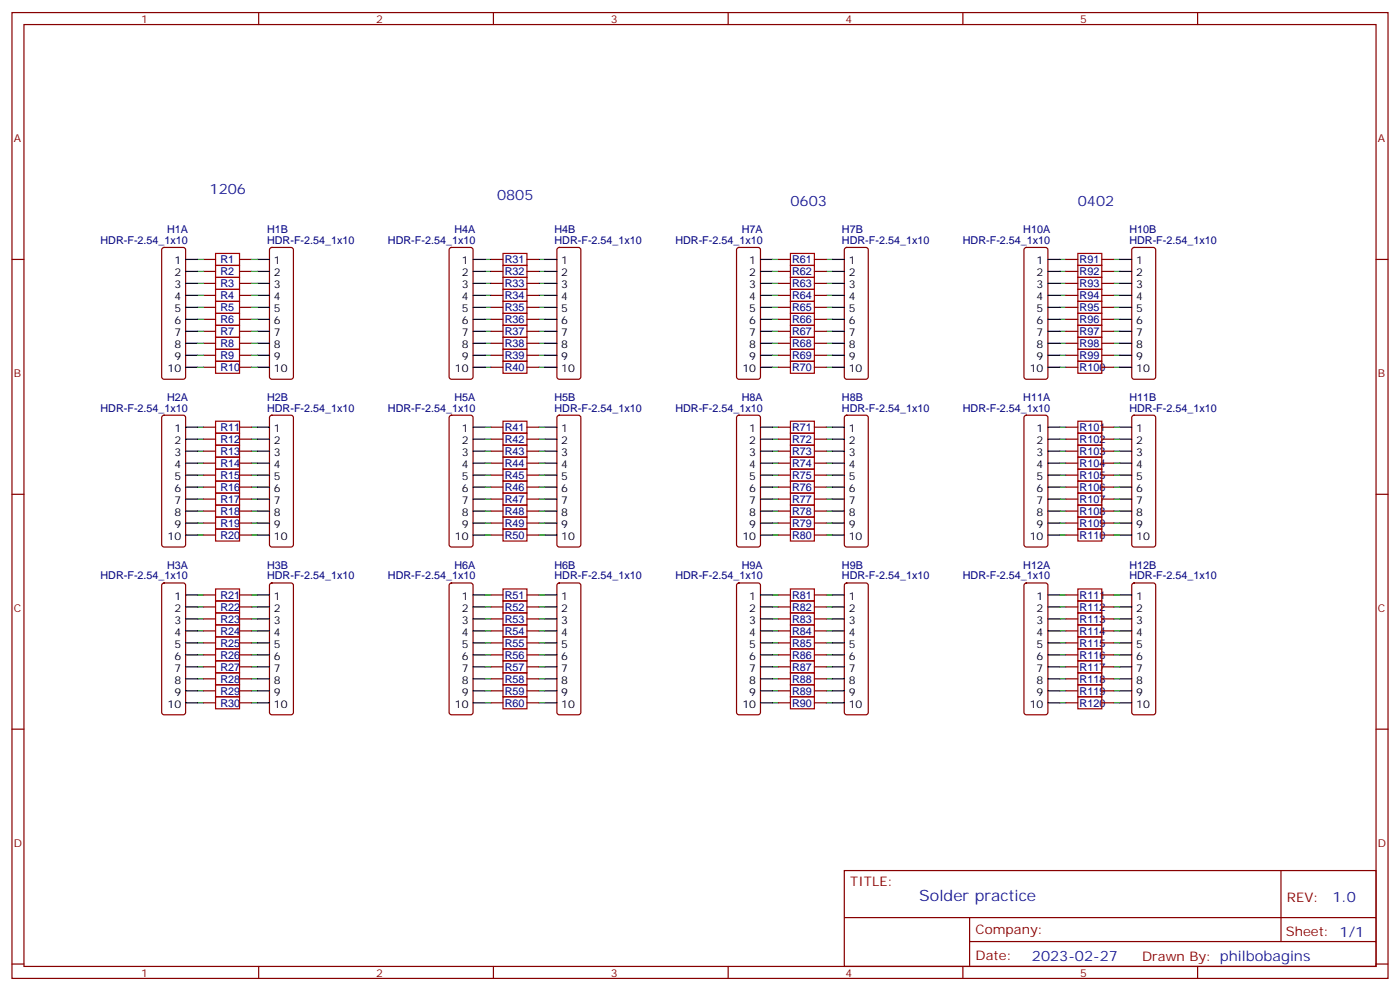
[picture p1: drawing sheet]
<svg xmlns="http://www.w3.org/2000/svg" width="412mm" height="292mm" viewBox="0 0 412 292" stroke-linecap="round" stroke-linejoin="round" font-family="sans-serif">
<g fill="none" stroke="#870000" stroke-width=".35">
<path d="M3.5 3.7h405.4v284.3h-405.4zM7.1 7.2h398.2v277.3h-398.2zM76.2 3.7v3.5M145.3 3.7v3.5M214.5 3.7v3.5M283.6 3.7v3.5M352.8 3.7v3.5M3.5 76.4h3.6M47.9 73.1l.4-.3h5.7l.5 .3 .2 .5v37.3l-.3 .5-.4 .3h-5.7l-.5-.3-.2-.5v-37.3zM60 76.4h3.5M60 79.9h3.5M70.6 76.4h3.5"/>
<path d="M70.6 79.9h3.5M79.6 73.1l.5-.3h5.6l.5 .3 .2 .5v37.3l-.2 .5-.5 .3h-5.6l-.5-.3-.2-.5v-37.3zM132.5 73.1l.5-.3h5.6l.5 .3 .2 .5v37.3l-.2 .5-.5 .3h-5.6l-.5-.3-.2-.5v-37.3zM144.6 76.4h3.6M144.6 79.9h3.6M155.2 76.4h3.5M155.2 79.9h3.5M164.3 73.1l.4-.3h5.7l.5 .3 .2 .5v37.3l-.2 .5-.5 .3h-5.7l-.5-.3-.2-.5v-37.3zM217.2 73.1l.5-.3h5.6l.5 .3 .2 .5v37.3l-.2 .5-.5 .3h-5.6l-.5-.3-.2-.5v-37.3zM229.3 76.4h3.5M229.3 79.9h3.5M239.9 76.4h3.5"/>
<path d="M239.9 79.9h3.5M248.9 73.1l.5-.3h5.7l.5 .3 .2 .5v37.3l-.3 .5-.4 .3h-5.7l-.5-.3-.2-.5v-37.3zM301.9 73.1l.4-.3h5.7l.5 .3 .2 .5v37.3l-.3 .5-.4 .3h-5.7l-.5-.3-.2-.5v-37.3zM314 76.4h3.5M314 79.9h3.5M324.6 76.4h3.5M324.6 79.9h3.5M333.6 73.1l.5-.3h5.6l.5 .3 .2 .5v37.3l-.2 .5-.5 .3h-5.6l-.5-.3-.2-.5v-37.3zM405.3 76.4h3.6M60 83.4h3.5M60 87h3.5M60 90.5h3.5"/>
<path d="M60 94h3.5M60 97.5h3.5M70.6 83.4h3.5M70.6 87h3.5M70.6 90.5h3.5M70.6 94h3.5M70.6 97.5h3.5M144.6 83.4h3.6M144.6 87h3.6M144.6 90.5h3.6M144.6 94h3.6M144.6 97.5h3.6"/>
<path d="M155.2 83.4h3.5M155.2 87h3.5M155.2 90.5h3.5M155.2 94h3.5M155.2 97.5h3.5M229.3 83.4h3.5M229.3 87h3.5M229.3 90.5h3.5M229.3 94h3.5M229.3 97.5h3.5M239.9 83.4h3.5M239.9 87h3.5"/>
<path d="M239.9 90.5h3.5M239.9 94h3.5M239.9 97.5h3.5M314 83.4h3.5M314 87h3.5M314 90.5h3.5M314 94h3.5M314 97.5h3.5M324.6 83.4h3.5M324.6 87h3.5M324.6 90.5h3.5M324.6 94h3.5"/>
<path d="M324.6 97.5h3.5M60 101.1h3.5M60 104.6h3.5M60 108.1h3.5M70.6 101.1h3.5M70.6 104.6h3.5M70.6 108.1h3.5M144.6 101.1h3.6M144.6 104.6h3.6M144.6 108.1h3.6M155.2 101.1h3.5M155.2 104.6h3.5"/>
<path d="M155.2 108.1h3.5M229.3 101.1h3.5M229.3 104.6h3.5M229.3 108.1h3.5M239.9 101.1h3.5M239.9 104.6h3.5M239.9 108.1h3.5M314 101.1h3.5M314 104.6h3.5M314 108.1h3.5M324.6 101.1h3.5M324.6 104.6h3.5"/>
<path d="M324.6 108.1h3.5M47.9 122.4l.4-.2h5.7l.5 .2 .2 .5v37.4l-.3 .5-.4 .2h-5.7l-.5-.2-.2-.5v-37.4zM60 139.9h3.5M60 136.3h3.5M60 132.8h3.5M60 129.3h3.5M60 125.8h3.5M70.6 139.9h3.5M70.6 136.3h3.5M70.6 132.8h3.5M70.6 129.3h3.5M70.6 125.8h3.5"/>
<path d="M79.6 122.4l.5-.2h5.6l.5 .2 .2 .5v37.4l-.2 .5-.5 .2h-5.6l-.5-.2-.2-.5v-37.4zM132.5 122.4l.5-.2h5.6l.5 .2 .2 .5v37.4l-.2 .5-.5 .2h-5.6l-.5-.2-.2-.5v-37.4zM144.6 139.9h3.6M144.6 136.3h3.6M144.6 132.8h3.6M144.6 129.3h3.6M144.6 125.8h3.6M155.2 139.9h3.5M155.2 136.3h3.5M155.2 132.8h3.5M155.2 129.3h3.5M155.2 125.8h3.5"/>
<path d="M164.3 122.4l.4-.2h5.7l.5 .2 .2 .5v37.4l-.2 .5-.5 .2h-5.7l-.5-.2-.2-.5v-37.4zM217.2 122.4l.5-.2h5.6l.5 .2 .2 .5v37.4l-.2 .5-.5 .2h-5.6l-.5-.2-.2-.5v-37.4zM229.3 139.9h3.5M229.3 136.3h3.5M229.3 132.8h3.5M229.3 129.3h3.5M229.3 125.8h3.5M239.9 139.9h3.5M239.9 136.3h3.5M239.9 132.8h3.5M239.9 129.3h3.5M239.9 125.8h3.5"/>
<path d="M248.9 122.4l.5-.2h5.7l.5 .2 .2 .5v37.4l-.3 .5-.4 .2h-5.7l-.5-.2-.2-.5v-37.4zM301.9 122.4l.4-.2h5.7l.5 .2 .2 .5v37.4l-.3 .5-.4 .2h-5.7l-.5-.2-.2-.5v-37.4zM314 139.9h3.5M314 136.3h3.5M314 132.8h3.5M314 129.3h3.5M314 125.8h3.5M324.6 139.9h3.5M324.6 136.3h3.5M324.6 132.8h3.5M324.6 129.3h3.5M324.6 125.8h3.5"/>
<path d="M333.6 122.4l.5-.2h5.6l.5 .2 .2 .5v37.4l-.2 .5-.5 .2h-5.6l-.5-.2-.2-.5v-37.4zM3.5 145.5h3.6M60 157.5h3.5M60 154h3.5M60 150.5h3.5M60 146.9h3.5M60 143.4h3.5M70.6 157.5h3.5M70.6 154h3.5M70.6 150.5h3.5M70.6 146.9h3.5M70.6 143.4h3.5"/>
<path d="M144.6 157.5h3.6M144.6 154h3.6M144.6 150.5h3.6M144.6 146.9h3.6M144.6 143.4h3.6M155.2 157.5h3.5M155.2 154h3.5M155.2 150.5h3.5M155.2 146.9h3.5M155.2 143.4h3.5M229.3 157.5h3.5M229.3 154h3.5"/>
<path d="M229.3 150.5h3.5M229.3 146.9h3.5M229.3 143.4h3.5M239.9 157.5h3.5M239.9 154h3.5M239.9 150.5h3.5M239.9 146.9h3.5M239.9 143.4h3.5M314 157.5h3.5M314 154h3.5M314 150.5h3.5M314 146.9h3.5"/>
<path d="M314 143.4h3.5M324.6 157.5h3.5M324.6 154h3.5M324.6 150.5h3.5M324.6 146.9h3.5M324.6 143.4h3.5M405.3 145.5h3.6M47.9 171.8l.4-.2h5.7l.5 .2 .2 .5v37.4l-.3 .5-.4 .2h-5.7l-.5-.2-.2-.5v-37.4zM60 178.7h3.5M60 175.2h3.5M70.6 178.7h3.5M70.6 175.2h3.5"/>
<path d="M79.6 171.8l.5-.2h5.6l.5 .2 .2 .5v37.4l-.2 .5-.5 .2h-5.6l-.5-.2-.2-.5v-37.4zM132.5 171.8l.5-.2h5.6l.5 .2 .2 .5v37.4l-.2 .5-.5 .2h-5.6l-.5-.2-.2-.5v-37.4zM144.6 178.7h3.6M144.6 175.2h3.6M155.2 178.7h3.5M155.2 175.2h3.5M164.3 171.8l.4-.2h5.7l.5 .2 .2 .5v37.4l-.2 .5-.5 .2h-5.7l-.5-.2-.2-.5v-37.4zM217.2 171.8l.5-.2h5.6l.5 .2 .2 .5v37.4l-.2 .5-.5 .2h-5.6l-.5-.2-.2-.5v-37.4zM229.3 178.7h3.5M229.3 175.2h3.5M239.9 178.7h3.5M239.9 175.2h3.5"/>
<path d="M248.9 171.8l.5-.2h5.7l.5 .2 .2 .5v37.4l-.3 .5-.4 .2h-5.7l-.5-.2-.2-.5v-37.4zM301.9 171.8l.4-.2h5.7l.5 .2 .2 .5v37.4l-.3 .5-.4 .2h-5.7l-.5-.2-.2-.5v-37.4zM314 178.7h3.5M314 175.2h3.5M324.6 178.7h3.5M324.6 175.2h3.5M333.6 171.8l.5-.2h5.6l.5 .2 .2 .5v37.4l-.2 .5-.5 .2h-5.6l-.5-.2-.2-.5v-37.4zM60 199.8h3.5M60 196.3h3.5M60 192.8h3.5M60 189.3h3.5M60 185.7h3.5"/>
<path d="M60 182.2h3.5M70.6 199.8h3.5M70.6 196.3h3.5M70.6 192.8h3.5M70.6 189.3h3.5M70.6 185.7h3.5M70.6 182.2h3.5M144.6 199.8h3.6M144.6 196.3h3.6M144.6 192.8h3.6M144.6 189.3h3.6M144.6 185.7h3.6"/>
<path d="M144.6 182.2h3.6M155.2 199.8h3.5M155.2 196.3h3.5M155.2 192.8h3.5M155.2 189.3h3.5M155.2 185.7h3.5M155.2 182.2h3.5M229.3 199.8h3.5M229.3 196.3h3.5M229.3 192.8h3.5M229.3 189.3h3.5M229.3 185.7h3.5"/>
<path d="M229.3 182.2h3.5M239.9 199.8h3.5M239.9 196.3h3.5M239.9 192.8h3.5M239.9 189.3h3.5M239.9 185.7h3.5M239.9 182.2h3.5M314 199.8h3.5M314 196.3h3.5M314 192.8h3.5M314 189.3h3.5M314 185.7h3.5"/>
<path d="M314 182.2h3.5M324.6 199.8h3.5M324.6 196.3h3.5M324.6 192.8h3.5M324.6 189.3h3.5M324.6 185.7h3.5M324.6 182.2h3.5M3.5 214.7h3.6M60 206.9h3.5M60 203.4h3.5M70.6 206.9h3.5M70.6 203.4h3.5"/>
<path d="M144.6 206.9h3.6M144.6 203.4h3.6M155.2 206.9h3.5M155.2 203.4h3.5M229.3 206.9h3.5M229.3 203.4h3.5M239.9 206.9h3.5M239.9 203.4h3.5M314 206.9h3.5M314 203.4h3.5M324.6 206.9h3.5M324.6 203.4h3.5"/>
<path d="M405.3 214.7h3.6M248.7 256.3h156.6v28.2h-156.6zM377.3 256.3v20.9M248.7 270.1h156.5M285.6 277.2h119.6M285.6 270.1v14.2M3.5 283.8h3.6M76.2 284.5v3.5M145.3 284.5v3.5M214.5 284.5v3.5M283.6 284.5v3.5M352.8 284.5v3.5"/>
<path d="M405.3 283.8h3.6"/>
</g>
<g fill="none" stroke="#000" stroke-width=".35">
<path d="M54.7 76.4h3.5M54.7 79.9h3.5M75.8 76.4h3.6M75.8 79.9h3.6M139.3 76.4h3.6M139.3 79.9h3.6M160.5 76.4h3.5M160.5 79.9h3.5M224 76.4h3.5M224 79.9h3.5M245.2 76.4h3.5M245.2 79.9h3.5"/>
<path d="M308.7 76.4h3.5M308.7 79.9h3.5M329.8 76.4h3.6M329.8 79.9h3.6M54.7 83.4h3.5M54.7 87h3.5M54.7 90.5h3.5M54.7 94h3.5M54.7 97.5h3.5M75.8 83.4h3.6M75.8 87h3.6M75.8 90.5h3.6"/>
<path d="M75.8 94h3.6M75.8 97.5h3.6M139.3 83.4h3.6M139.3 87h3.6M139.3 90.5h3.6M139.3 94h3.6M139.3 97.5h3.6M160.5 83.4h3.5M160.5 87h3.5M160.5 90.5h3.5M160.5 94h3.5M160.5 97.5h3.5"/>
<path d="M224 83.4h3.5M224 87h3.5M224 90.5h3.5M224 94h3.5M224 97.5h3.5M245.2 83.4h3.5M245.2 87h3.5M245.2 90.5h3.5M245.2 94h3.5M245.2 97.5h3.5M308.7 83.4h3.5M308.7 87h3.5"/>
<path d="M308.7 90.5h3.5M308.7 94h3.5M308.7 97.5h3.5M329.8 83.4h3.6M329.8 87h3.6M329.8 90.5h3.6M329.8 94h3.6M329.8 97.5h3.6M54.7 101.1h3.5M54.7 104.6h3.5M54.7 108.1h3.5M75.8 101.1h3.6"/>
<path d="M75.8 104.6h3.6M75.8 108.1h3.6M139.3 101.1h3.6M139.3 104.6h3.6M139.3 108.1h3.6M160.5 101.1h3.5M160.5 104.6h3.5M160.5 108.1h3.5M224 101.1h3.5M224 104.6h3.5M224 108.1h3.5M245.2 101.1h3.5"/>
<path d="M245.2 104.6h3.5M245.2 108.1h3.5M308.7 101.1h3.5M308.7 104.6h3.5M308.7 108.1h3.5M329.8 101.1h3.6M329.8 104.6h3.6M329.8 108.1h3.6M54.7 125.8h3.5M54.7 129.3h3.5M54.7 132.8h3.5M54.7 136.3h3.5"/>
<path d="M54.7 139.9h3.5M75.8 125.8h3.6M75.8 129.3h3.6M75.8 132.8h3.6M75.8 136.3h3.6M75.8 139.9h3.6M139.3 125.8h3.6M139.3 129.3h3.6M139.3 132.8h3.6M139.3 136.3h3.6M139.3 139.9h3.6M160.5 125.8h3.5"/>
<path d="M160.5 129.3h3.5M160.5 132.8h3.5M160.5 136.3h3.5M160.5 139.9h3.5M224 125.8h3.5M224 129.3h3.5M224 132.8h3.5M224 136.3h3.5M224 139.9h3.5M245.2 125.8h3.5M245.2 129.3h3.5M245.2 132.8h3.5"/>
<path d="M245.2 136.3h3.5M245.2 139.9h3.5M308.7 125.8h3.5M308.7 129.3h3.5M308.7 132.8h3.5M308.7 136.3h3.5M308.7 139.9h3.5M329.8 125.8h3.6M329.8 129.3h3.6M329.8 132.8h3.6M329.8 136.3h3.6M329.8 139.9h3.6"/>
<path d="M54.7 143.4h3.5M54.7 146.9h3.5M54.7 150.5h3.5M54.7 154h3.5M54.7 157.5h3.5M75.8 143.4h3.6M75.8 146.9h3.6M75.8 150.5h3.6M75.8 154h3.6M75.8 157.5h3.6M139.3 143.4h3.6M139.3 146.9h3.6"/>
<path d="M139.3 150.5h3.6M139.3 154h3.6M139.3 157.5h3.6M160.5 143.4h3.5M160.5 146.9h3.5M160.5 150.5h3.5M160.5 154h3.5M160.5 157.5h3.5M224 143.4h3.5M224 146.9h3.5M224 150.5h3.5M224 154h3.5"/>
<path d="M224 157.5h3.5M245.2 143.4h3.5M245.2 146.9h3.5M245.2 150.5h3.5M245.2 154h3.5M245.2 157.5h3.5M308.7 143.4h3.5M308.7 146.9h3.5M308.7 150.5h3.5M308.7 154h3.5M308.7 157.5h3.5M329.8 143.4h3.6"/>
<path d="M329.8 146.9h3.6M329.8 150.5h3.6M329.8 154h3.6M329.8 157.5h3.6M54.7 175.2h3.5M54.7 178.7h3.5M75.8 175.2h3.6M75.8 178.7h3.6M139.3 175.2h3.6M139.3 178.7h3.6M160.5 175.2h3.5M160.5 178.7h3.5"/>
<path d="M224 175.2h3.5M224 178.7h3.5M245.2 175.2h3.5M245.2 178.7h3.5M308.7 175.2h3.5M308.7 178.7h3.5M329.8 175.2h3.6M329.8 178.7h3.6M54.7 182.2h3.5M54.7 185.7h3.5M54.7 189.3h3.5M54.7 192.8h3.5"/>
<path d="M54.7 196.3h3.5M54.7 199.8h3.5M75.8 182.2h3.6M75.8 185.7h3.6M75.8 189.3h3.6M75.8 192.8h3.6M75.8 196.3h3.6M75.8 199.8h3.6M139.3 182.2h3.6M139.3 185.7h3.6M139.3 189.3h3.6M139.3 192.8h3.6"/>
<path d="M139.3 196.3h3.6M139.3 199.8h3.6M160.5 182.2h3.5M160.5 185.7h3.5M160.5 189.3h3.5M160.5 192.8h3.5M160.5 196.3h3.5M160.5 199.8h3.5M224 182.2h3.5M224 185.7h3.5M224 189.3h3.5M224 192.8h3.5"/>
<path d="M224 196.3h3.5M224 199.8h3.5M245.2 182.2h3.5M245.2 185.7h3.5M245.2 189.3h3.5M245.2 192.8h3.5M245.2 196.3h3.5M245.2 199.8h3.5M308.7 182.2h3.5M308.7 185.7h3.5M308.7 189.3h3.5M308.7 192.8h3.5"/>
<path d="M308.7 196.3h3.5M308.7 199.8h3.5M329.8 182.2h3.6M329.8 185.7h3.6M329.8 189.3h3.6M329.8 192.8h3.6M329.8 196.3h3.6M329.8 199.8h3.6M54.7 203.4h3.5M54.7 206.9h3.5M75.8 203.4h3.6M75.8 206.9h3.6"/>
<path d="M139.3 203.4h3.6M139.3 206.9h3.6M160.5 203.4h3.5M160.5 206.9h3.5M224 203.4h3.5M224 206.9h3.5M245.2 203.4h3.5M245.2 206.9h3.5M308.7 203.4h3.5M308.7 206.9h3.5M329.8 203.4h3.6M329.8 206.9h3.6"/>
</g>
<g fill="none" stroke="#a10000" stroke-width=".35">
<path d="M63.5 74.6h7.1v3.5h-7.1zM63.5 78.1h7.1v3.6h-7.1zM148.2 74.6h7v3.5h-7zM148.2 78.1h7v3.6h-7zM232.8 74.6h7.1v3.5h-7.1zM232.8 78.1h7.1v3.6h-7.1zM317.5 74.6h7.1v3.5h-7.1zM317.5 78.1h7.1v3.6h-7.1zM63.5 81.7h7.1v3.5h-7.1zM63.5 85.2h7.1v3.5h-7.1zM63.5 88.7h7.1v3.6h-7.1zM63.5 92.3h7.1v3.5h-7.1z"/>
<path d="M63.5 95.8h7.1v3.5h-7.1zM63.5 99.3h7.1v3.5h-7.1zM148.2 81.7h7v3.5h-7zM148.2 85.2h7v3.5h-7zM148.2 88.7h7v3.6h-7zM148.2 92.3h7v3.5h-7zM148.2 95.8h7v3.5h-7zM148.2 99.3h7v3.5h-7zM232.8 81.7h7.1v3.5h-7.1zM232.8 85.2h7.1v3.5h-7.1zM232.8 88.7h7.1v3.6h-7.1zM232.8 92.3h7.1v3.5h-7.1z"/>
<path d="M232.8 95.8h7.1v3.5h-7.1zM232.8 99.3h7.1v3.5h-7.1zM317.5 81.7h7.1v3.5h-7.1zM317.5 85.2h7.1v3.5h-7.1zM317.5 88.7h7.1v3.6h-7.1zM317.5 92.3h7.1v3.5h-7.1zM317.5 95.8h7.1v3.5h-7.1zM317.5 99.3h7.1v3.5h-7.1zM63.5 102.8h7.1v3.6h-7.1zM63.5 106.4h7.1v3.5h-7.1zM148.2 102.8h7v3.6h-7zM148.2 106.4h7v3.5h-7z"/>
<path d="M232.8 102.8h7.1v3.6h-7.1zM232.8 106.4h7.1v3.5h-7.1zM317.5 102.8h7.1v3.6h-7.1zM317.5 106.4h7.1v3.5h-7.1zM63.5 138.1h7.1v3.5h-7.1zM63.5 134.6h7.1v3.5h-7.1zM63.5 131.1h7.1v3.5h-7.1zM63.5 127.5h7.1v3.6h-7.1zM63.5 124h7.1v3.5h-7.1zM148.2 124h7v3.5h-7zM148.2 127.5h7v3.6h-7zM148.2 131.1h7v3.5h-7z"/>
<path d="M148.2 134.6h7v3.5h-7zM148.2 138.1h7v3.5h-7zM232.8 124h7.1v3.5h-7.1zM232.8 127.5h7.1v3.6h-7.1zM232.8 131.1h7.1v3.5h-7.1zM232.8 134.6h7.1v3.5h-7.1zM232.8 138.1h7.1v3.5h-7.1zM317.5 124h7.1v3.5h-7.1zM317.5 127.5h7.1v3.6h-7.1zM317.5 131.1h7.1v3.5h-7.1zM317.5 134.6h7.1v3.5h-7.1zM317.5 138.1h7.1v3.5h-7.1z"/>
<path d="M63.5 155.8h7.1v3.5h-7.1zM63.5 152.2h7.1v3.6h-7.1zM63.5 148.7h7.1v3.5h-7.1zM63.5 145.2h7.1v3.5h-7.1zM63.5 141.6h7.1v3.6h-7.1zM148.2 141.6h7v3.6h-7zM148.2 145.2h7v3.5h-7zM148.2 148.7h7v3.5h-7zM148.2 152.2h7v3.6h-7zM148.2 155.8h7v3.5h-7zM232.8 141.6h7.1v3.6h-7.1zM232.8 145.2h7.1v3.5h-7.1z"/>
<path d="M232.8 148.7h7.1v3.5h-7.1zM232.8 152.2h7.1v3.6h-7.1zM232.8 155.8h7.1v3.5h-7.1zM317.5 141.6h7.1v3.6h-7.1zM317.5 145.2h7.1v3.5h-7.1zM317.5 148.7h7.1v3.5h-7.1zM317.5 152.2h7.1v3.6h-7.1zM317.5 155.8h7.1v3.5h-7.1zM63.5 176.9h7.1v3.5h-7.1zM63.5 173.4h7.1v3.5h-7.1zM148.2 173.4h7v3.5h-7zM148.2 176.9h7v3.5h-7z"/>
<path d="M232.8 173.4h7.1v3.5h-7.1zM232.8 176.9h7.1v3.5h-7.1zM317.5 173.4h7.1v3.5h-7.1zM317.5 176.9h7.1v3.5h-7.1zM63.5 198.1h7.1v3.5h-7.1zM63.5 194.6h7.1v3.5h-7.1zM63.5 191h7.1v3.6h-7.1zM63.5 187.5h7.1v3.5h-7.1zM63.5 184h7.1v3.5h-7.1zM63.5 180.4h7.1v3.6h-7.1zM148.2 180.4h7v3.6h-7zM148.2 184h7v3.5h-7z"/>
<path d="M148.2 187.5h7v3.5h-7zM148.2 191h7v3.6h-7zM148.2 194.6h7v3.5h-7zM148.2 198.1h7v3.5h-7zM232.8 180.4h7.1v3.6h-7.1zM232.8 184h7.1v3.5h-7.1zM232.8 187.5h7.1v3.5h-7.1zM232.8 191h7.1v3.6h-7.1zM232.8 194.6h7.1v3.5h-7.1zM232.8 198.1h7.1v3.5h-7.1zM317.5 180.4h7.1v3.6h-7.1zM317.5 184h7.1v3.5h-7.1z"/>
<path d="M317.5 187.5h7.1v3.5h-7.1zM317.5 191h7.1v3.6h-7.1zM317.5 194.6h7.1v3.5h-7.1zM317.5 198.1h7.1v3.5h-7.1zM63.5 205.1h7.1v3.6h-7.1zM63.5 201.6h7.1v3.5h-7.1zM148.2 201.6h7v3.5h-7zM148.2 205.1h7v3.6h-7zM232.8 201.6h7.1v3.5h-7.1zM232.8 205.1h7.1v3.6h-7.1zM317.5 201.6h7.1v3.5h-7.1zM317.5 205.1h7.1v3.6h-7.1z"/>
</g>
<g fill="none" stroke="#008700" stroke-width=".35">
<path d="M58.2 76.4h1.8M58.2 79.9h1.8M74.1 76.4h1.7M74.1 79.9h1.7M142.9 76.4h1.7M142.9 79.9h1.7M158.7 76.4h1.8M158.7 79.9h1.8M227.5 76.4h1.8M227.5 79.9h1.8M243.4 76.4h1.8M243.4 79.9h1.8"/>
<path d="M312.2 76.4h1.8M312.2 79.9h1.8M328.1 76.4h1.7M328.1 79.9h1.7M58.2 83.4h1.8M58.2 87h1.8M58.2 90.5h1.8M58.2 94h1.8M58.2 97.5h1.8M74.1 83.4h1.7M74.1 87h1.7M74.1 90.5h1.7"/>
<path d="M74.1 94h1.7M74.1 97.5h1.7M142.9 83.4h1.7M142.9 87h1.7M142.9 90.5h1.7M142.9 94h1.7M142.9 97.5h1.7M158.7 83.4h1.8M158.7 87h1.8M158.7 90.5h1.8M158.7 94h1.8M158.7 97.5h1.8"/>
<path d="M227.5 83.4h1.8M227.5 87h1.8M227.5 90.5h1.8M227.5 94h1.8M227.5 97.5h1.8M243.4 83.4h1.8M243.4 87h1.8M243.4 90.5h1.8M243.4 94h1.8M243.4 97.5h1.8M312.2 83.4h1.8M312.2 87h1.8"/>
<path d="M312.2 90.5h1.8M312.2 94h1.8M312.2 97.5h1.8M328.1 83.4h1.7M328.1 87h1.7M328.1 90.5h1.7M328.1 94h1.7M328.1 97.5h1.7M58.2 101.1h1.8M58.2 104.6h1.8M58.2 108.1h1.8M74.1 101.1h1.7"/>
<path d="M74.1 104.6h1.7M74.1 108.1h1.7M142.9 101.1h1.7M142.9 104.6h1.7M142.9 108.1h1.7M158.7 101.1h1.8M158.7 104.6h1.8M158.7 108.1h1.8M227.5 101.1h1.8M227.5 104.6h1.8M227.5 108.1h1.8M243.4 101.1h1.8"/>
<path d="M243.4 104.6h1.8M243.4 108.1h1.8M312.2 101.1h1.8M312.2 104.6h1.8M312.2 108.1h1.8M328.1 101.1h1.7M328.1 104.6h1.7M328.1 108.1h1.7M58.2 139.9h1.8M58.2 136.3h1.8M58.2 132.8h1.8M58.2 129.3h1.8"/>
<path d="M58.2 125.8h1.8M74.1 139.9h1.7M74.1 136.3h1.7M74.1 132.8h1.7M74.1 129.3h1.7M74.1 125.8h1.7M142.9 139.9h1.7M142.9 136.3h1.7M142.9 132.8h1.7M142.9 129.3h1.7M142.9 125.8h1.7M158.7 139.9h1.8"/>
<path d="M158.7 136.3h1.8M158.7 132.8h1.8M158.7 129.3h1.8M158.7 125.8h1.8M227.5 139.9h1.8M227.5 136.3h1.8M227.5 132.8h1.8M227.5 129.3h1.8M227.5 125.8h1.8M243.4 139.9h1.8M243.4 136.3h1.8M243.4 132.8h1.8"/>
<path d="M243.4 129.3h1.8M243.4 125.8h1.8M312.2 139.9h1.8M312.2 136.3h1.8M312.2 132.8h1.8M312.2 129.3h1.8M312.2 125.8h1.8M328.1 139.9h1.7M328.1 136.3h1.7M328.1 132.8h1.7M328.1 129.3h1.7M328.1 125.8h1.7"/>
<path d="M58.2 157.5h1.8M58.2 154h1.8M58.2 150.5h1.8M58.2 146.9h1.8M58.2 143.4h1.8M74.1 157.5h1.7M74.1 154h1.7M74.1 150.5h1.7M74.1 146.9h1.7M74.1 143.4h1.7M142.9 157.5h1.7M142.9 154h1.7"/>
<path d="M142.9 150.5h1.7M142.9 146.9h1.7M142.9 143.4h1.7M158.7 157.5h1.8M158.7 154h1.8M158.7 150.5h1.8M158.7 146.9h1.8M158.7 143.4h1.8M227.5 157.5h1.8M227.5 154h1.8M227.5 150.5h1.8M227.5 146.9h1.8"/>
<path d="M227.5 143.4h1.8M243.4 157.5h1.8M243.4 154h1.8M243.4 150.5h1.8M243.4 146.9h1.8M243.4 143.4h1.8M312.2 157.5h1.8M312.2 154h1.8M312.2 150.5h1.8M312.2 146.9h1.8M312.2 143.4h1.8M328.1 157.5h1.7"/>
<path d="M328.1 154h1.7M328.1 150.5h1.7M328.1 146.9h1.7M328.1 143.4h1.7M58.2 178.7h1.8M58.2 175.2h1.8M74.1 178.7h1.7M74.1 175.2h1.7M142.9 178.7h1.7M142.9 175.2h1.7M158.7 178.7h1.8M158.7 175.2h1.8"/>
<path d="M227.5 178.7h1.8M227.5 175.2h1.8M243.4 178.7h1.8M243.4 175.2h1.8M312.2 178.7h1.8M312.2 175.2h1.8M328.1 178.7h1.7M328.1 175.2h1.7M58.2 199.8h1.8M58.2 196.3h1.8M58.2 192.8h1.8M58.2 189.3h1.8"/>
<path d="M58.2 185.7h1.8M58.2 182.2h1.8M74.1 199.8h1.7M74.1 196.3h1.7M74.1 192.8h1.7M74.1 189.3h1.7M74.1 185.7h1.7M74.1 182.2h1.7M142.9 199.8h1.7M142.9 196.3h1.7M142.9 192.8h1.7M142.9 189.3h1.7"/>
<path d="M142.9 185.7h1.7M142.9 182.2h1.7M158.7 199.8h1.8M158.7 196.3h1.8M158.7 192.8h1.8M158.7 189.3h1.8M158.7 185.7h1.8M158.7 182.2h1.8M227.5 199.8h1.8M227.5 196.3h1.8M227.5 192.8h1.8M227.5 189.3h1.8"/>
<path d="M227.5 185.7h1.8M227.5 182.2h1.8M243.4 199.8h1.8M243.4 196.3h1.8M243.4 192.8h1.8M243.4 189.3h1.8M243.4 185.7h1.8M243.4 182.2h1.8M312.2 199.8h1.8M312.2 196.3h1.8M312.2 192.8h1.8M312.2 189.3h1.8"/>
<path d="M312.2 185.7h1.8M312.2 182.2h1.8M328.1 199.8h1.7M328.1 196.3h1.7M328.1 192.8h1.7M328.1 189.3h1.7M328.1 185.7h1.7M328.1 182.2h1.7M58.2 206.9h1.8M58.2 203.4h1.8M74.1 206.9h1.7M74.1 203.4h1.7"/>
<path d="M142.9 206.9h1.7M142.9 203.4h1.7M158.7 206.9h1.8M158.7 203.4h1.8M227.5 206.9h1.8M227.5 203.4h1.8M243.4 206.9h1.8M243.4 203.4h1.8M312.2 206.9h1.8M312.2 203.4h1.8M328.1 206.9h1.7M328.1 203.4h1.7"/>
</g>
<text font-size="4.6" fill="#00f" x="270.8" y="265.3">Solder practice</text>
<g font-size="4.2" fill="#00f">
<text x="61.7" y="57">1206</text>
<text x="146.4" y="58.7">0805</text>
<text x="232.8" y="60.5">0603</text>
<text x="317.5" y="60.5">0402</text>
<text x="392.5" y="265.6">1.0</text>
<text x="304" y="282.9">2023-02-27</text>
</g>
<g font-size="3.9" fill="#800">
<text x="250.5" y="260.9">TITLE:</text>
<text x="379.1" y="265.6">REV:</text>
<text x="287.4" y="275.1">Company:</text>
<text x="378.7" y="275.7">Sheet: 1/1</text>
<text x="287.4" y="282.8">Date:</text>
<text x="336.4" y="282.8">Drawn By: philbobagins</text>
</g>
<g font-size="3.2" fill="#800">
<text x="41.6" y="6.7">1</text>
<text x="110.8" y="6.7">2</text>
<text x="179.9" y="6.7">3</text>
<text x="249.1" y="6.7">4</text>
<text x="318.2" y="6.7">5</text>
<text x="4.1" y="41.8">A</text>
<text x="405.9" y="41.8">A</text>
<text x="4.1" y="110.9">B</text>
<text x="405.9" y="110.9">B</text>
<text x="4.1" y="180.1">C</text>
<text x="405.9" y="180.1">C</text>
<text x="4.1" y="249.2">D</text>
<text x="405.9" y="249.2">D</text>
<text x="41.6" y="287.5">1</text>
<text x="110.8" y="287.5">2</text>
<text x="179.9" y="287.5">3</text>
<text x="249.1" y="287.5">4</text>
<text x="318.2" y="287.5">5</text>
</g>
<g font-size="3.2" fill="#000080">
<text x="29.6" y="71.8">HDR-F-2.54_1x10</text>
<text x="49.2" y="68.6">H1A</text>
<text x="78.7" y="71.8">HDR-F-2.54_1x10</text>
<text x="78.7" y="68.6">H1B</text>
<text x="114.3" y="71.8">HDR-F-2.54_1x10</text>
<text x="133.9" y="68.6">H4A</text>
<text x="163.3" y="71.8">HDR-F-2.54_1x10</text>
<text x="163.4" y="68.6">H4B</text>
<text x="198.9" y="71.8">HDR-F-2.54_1x10</text>
<text x="218.5" y="68.6">H7A</text>
<text x="248" y="71.8">HDR-F-2.54_1x10</text>
<text x="248" y="68.6">H7B</text>
<text x="283.6" y="71.8">HDR-F-2.54_1x10</text>
<text x="301.4" y="68.6">H10A</text>
<text x="332.7" y="71.8">HDR-F-2.54_1x10</text>
<text x="332.7" y="68.6">H10B</text>
<text x="64.9" y="77.5">R1</text>
<text x="148.7" y="77.5">R31</text>
<text x="233.3" y="77.5">R61</text>
<text x="318" y="77.5">R91</text>
<text x="64.9" y="81">R2</text>
<text x="148.7" y="81">R32</text>
<text x="233.3" y="81">R62</text>
<text x="318" y="81">R92</text>
<text x="64.9" y="84.5">R3</text>
<text x="64.9" y="88.1">R4</text>
<text x="148.7" y="84.6">R33</text>
<text x="148.7" y="88.1">R34</text>
<text x="233.3" y="84.6">R63</text>
<text x="233.3" y="88.1">R64</text>
<text x="318" y="84.5">R93</text>
<text x="318" y="88.1">R94</text>
<text x="64.9" y="95.1">R6</text>
<text x="64.9" y="91.6">R5</text>
<text x="148.7" y="91.6">R35</text>
<text x="148.7" y="95.2">R36</text>
<text x="233.3" y="91.6">R65</text>
<text x="233.3" y="95.2">R66</text>
<text x="318" y="91.6">R95</text>
<text x="318" y="95.1">R96</text>
<text x="64.9" y="98.7">R7</text>
<text x="148.7" y="98.7">R37</text>
<text x="233.3" y="98.7">R67</text>
<text x="318" y="98.7">R97</text>
<text x="64.9" y="102.2">R8</text>
<text x="64.9" y="105.7">R9</text>
<text x="148.7" y="102.2">R38</text>
<text x="148.7" y="105.7">R39</text>
<text x="233.3" y="102.2">R68</text>
<text x="233.3" y="105.7">R69</text>
<text x="318" y="102.2">R98</text>
<text x="318" y="105.7">R99</text>
<text x="64.9" y="109.2">R10</text>
<text x="148.7" y="109.3">R40</text>
<text x="233.3" y="109.3">R70</text>
<text x="318" y="109.2">R100</text>
<text x="49.2" y="118">H2A</text>
<text x="78.7" y="118">H2B</text>
<text x="133.9" y="118">H5A</text>
<text x="163.4" y="118">H5B</text>
<text x="218.5" y="118">H8A</text>
<text x="248" y="118">H8B</text>
<text x="301.4" y="118">H11A</text>
<text x="332.7" y="118">H11B</text>
<text x="29.6" y="121.2">HDR-F-2.54_1x10</text>
<text x="78.7" y="121.2">HDR-F-2.54_1x10</text>
<text x="114.3" y="121.2">HDR-F-2.54_1x10</text>
<text x="163.3" y="121.2">HDR-F-2.54_1x10</text>
<text x="198.9" y="121.2">HDR-F-2.54_1x10</text>
<text x="248" y="121.2">HDR-F-2.54_1x10</text>
<text x="283.6" y="121.2">HDR-F-2.54_1x10</text>
<text x="332.7" y="121.2">HDR-F-2.54_1x10</text>
<text x="64.9" y="130.4">R12</text>
<text x="64.9" y="126.9">R11</text>
<text x="148.7" y="126.9">R41</text>
<text x="148.7" y="130.4">R42</text>
<text x="233.3" y="126.9">R71</text>
<text x="233.3" y="130.4">R72</text>
<text x="318" y="126.9">R101</text>
<text x="318" y="130.4">R102</text>
<text x="64.9" y="137.5">R14</text>
<text x="64.9" y="133.9">R13</text>
<text x="148.7" y="134">R43</text>
<text x="148.7" y="137.5">R44</text>
<text x="233.3" y="134">R73</text>
<text x="233.3" y="137.5">R74</text>
<text x="318" y="133.9">R103</text>
<text x="318" y="137.5">R104</text>
<text x="64.9" y="141">R15</text>
<text x="148.7" y="141">R45</text>
<text x="233.3" y="141">R75</text>
<text x="318" y="141">R105</text>
<text x="64.9" y="144.5">R16</text>
<text x="64.9" y="148">R17</text>
<text x="148.7" y="144.5">R46</text>
<text x="148.7" y="148.1">R47</text>
<text x="233.3" y="144.5">R76</text>
<text x="233.3" y="148.1">R77</text>
<text x="318" y="144.5">R106</text>
<text x="318" y="148">R107</text>
<text x="64.9" y="155.1">R19</text>
<text x="64.9" y="151.6">R18</text>
<text x="148.7" y="151.6">R48</text>
<text x="148.7" y="155.1">R49</text>
<text x="233.3" y="151.6">R78</text>
<text x="233.3" y="155.1">R79</text>
<text x="318" y="151.6">R108</text>
<text x="318" y="155.1">R109</text>
<text x="64.9" y="158.6">R20</text>
<text x="148.7" y="158.7">R50</text>
<text x="233.3" y="158.7">R80</text>
<text x="318" y="158.6">R110</text>
<text x="49.2" y="167.4">H3A</text>
<text x="78.7" y="167.4">H3B</text>
<text x="133.9" y="167.4">H6A</text>
<text x="163.4" y="167.4">H6B</text>
<text x="218.5" y="167.4">H9A</text>
<text x="248" y="167.4">H9B</text>
<text x="301.4" y="167.4">H12A</text>
<text x="332.7" y="167.4">H12B</text>
<text x="29.6" y="170.6">HDR-F-2.54_1x10</text>
<text x="78.7" y="170.6">HDR-F-2.54_1x10</text>
<text x="114.3" y="170.6">HDR-F-2.54_1x10</text>
<text x="163.3" y="170.6">HDR-F-2.54_1x10</text>
<text x="198.9" y="170.6">HDR-F-2.54_1x10</text>
<text x="248" y="170.6">HDR-F-2.54_1x10</text>
<text x="283.6" y="170.6">HDR-F-2.54_1x10</text>
<text x="332.7" y="170.6">HDR-F-2.54_1x10</text>
<text x="64.9" y="179.8">R22</text>
<text x="64.9" y="176.3">R21</text>
<text x="148.7" y="176.3">R51</text>
<text x="148.7" y="179.8">R52</text>
<text x="233.3" y="176.3">R81</text>
<text x="233.3" y="179.8">R82</text>
<text x="318" y="176.3">R111</text>
<text x="318" y="179.8">R112</text>
<text x="64.9" y="183.3">R23</text>
<text x="148.7" y="183.4">R53</text>
<text x="233.3" y="183.4">R83</text>
<text x="318" y="183.3">R113</text>
<text x="64.9" y="190.4">R25</text>
<text x="64.9" y="186.8">R24</text>
<text x="148.7" y="186.9">R54</text>
<text x="148.7" y="190.4">R55</text>
<text x="233.3" y="186.9">R84</text>
<text x="233.3" y="190.4">R85</text>
<text x="318" y="186.8">R114</text>
<text x="318" y="190.4">R115</text>
<text x="64.9" y="193.9">R26</text>
<text x="64.9" y="197.4">R27</text>
<text x="148.7" y="193.9">R56</text>
<text x="148.7" y="197.5">R57</text>
<text x="233.3" y="193.9">R86</text>
<text x="233.3" y="197.5">R87</text>
<text x="318" y="193.9">R116</text>
<text x="318" y="197.4">R117</text>
<text x="64.9" y="201">R28</text>
<text x="148.7" y="201">R58</text>
<text x="233.3" y="201">R88</text>
<text x="318" y="201">R118</text>
<text x="64.9" y="208">R30</text>
<text x="64.9" y="204.5">R29</text>
<text x="148.7" y="204.5">R59</text>
<text x="148.7" y="208">R60</text>
<text x="233.3" y="204.5">R89</text>
<text x="233.3" y="208">R90</text>
<text x="318" y="204.5">R119</text>
<text x="318" y="208">R120</text>
</g>
<g font-size="3.2">
<text x="51.4" y="77.8">1</text>
<text x="80.7" y="77.8">1</text>
<text x="136" y="77.8">1</text>
<text x="165.3" y="77.8">1</text>
<text x="220.7" y="77.8">1</text>
<text x="250" y="77.8">1</text>
<text x="305.4" y="77.8">1</text>
<text x="334.7" y="77.8">1</text>
<text x="51.4" y="81.3">2</text>
<text x="80.7" y="81.3">2</text>
<text x="136" y="81.3">2</text>
<text x="165.3" y="81.3">2</text>
<text x="220.7" y="81.3">2</text>
<text x="250" y="81.3">2</text>
<text x="305.4" y="81.3">2</text>
<text x="334.7" y="81.3">2</text>
<text x="51.4" y="84.8">3</text>
<text x="51.4" y="88.4">4</text>
<text x="80.7" y="84.8">3</text>
<text x="80.7" y="88.4">4</text>
<text x="136" y="84.8">3</text>
<text x="136" y="88.4">4</text>
<text x="165.3" y="84.8">3</text>
<text x="165.3" y="88.4">4</text>
<text x="220.7" y="84.8">3</text>
<text x="220.7" y="88.4">4</text>
<text x="250" y="84.8">3</text>
<text x="250" y="88.4">4</text>
<text x="305.4" y="84.8">3</text>
<text x="305.4" y="88.4">4</text>
<text x="334.7" y="84.8">3</text>
<text x="334.7" y="88.4">4</text>
<text x="51.4" y="91.9">5</text>
<text x="51.4" y="95.4">6</text>
<text x="80.7" y="91.9">5</text>
<text x="80.7" y="95.4">6</text>
<text x="136" y="91.9">5</text>
<text x="136" y="95.4">6</text>
<text x="165.3" y="91.9">5</text>
<text x="165.3" y="95.4">6</text>
<text x="220.7" y="91.9">5</text>
<text x="220.7" y="95.4">6</text>
<text x="250" y="91.9">5</text>
<text x="250" y="95.4">6</text>
<text x="305.4" y="91.9">5</text>
<text x="305.4" y="95.4">6</text>
<text x="334.7" y="91.9">5</text>
<text x="334.7" y="95.4">6</text>
<text x="51.4" y="99">7</text>
<text x="80.7" y="99">7</text>
<text x="136" y="99">7</text>
<text x="165.3" y="99">7</text>
<text x="220.7" y="99">7</text>
<text x="250" y="99">7</text>
<text x="305.4" y="99">7</text>
<text x="334.7" y="99">7</text>
<text x="51.4" y="102.5">8</text>
<text x="51.4" y="106">9</text>
<text x="80.7" y="102.5">8</text>
<text x="80.7" y="106">9</text>
<text x="136" y="102.5">8</text>
<text x="136" y="106">9</text>
<text x="165.3" y="102.5">8</text>
<text x="165.3" y="106">9</text>
<text x="220.7" y="102.5">8</text>
<text x="220.7" y="106">9</text>
<text x="250" y="102.5">8</text>
<text x="250" y="106">9</text>
<text x="305.4" y="102.5">8</text>
<text x="305.4" y="106">9</text>
<text x="334.7" y="102.5">8</text>
<text x="334.7" y="106">9</text>
<text x="49.3" y="109.5">10</text>
<text x="80.7" y="109.5">10</text>
<text x="134" y="109.5">10</text>
<text x="165.3" y="109.5">10</text>
<text x="218.7" y="109.5">10</text>
<text x="250" y="109.5">10</text>
<text x="303.3" y="109.5">10</text>
<text x="334.7" y="109.5">10</text>
<text x="51.4" y="127.2">1</text>
<text x="51.4" y="130.7">2</text>
<text x="80.7" y="127.2">1</text>
<text x="80.7" y="130.7">2</text>
<text x="136" y="127.2">1</text>
<text x="136" y="130.7">2</text>
<text x="165.3" y="127.2">1</text>
<text x="165.3" y="130.7">2</text>
<text x="220.7" y="127.2">1</text>
<text x="220.7" y="130.7">2</text>
<text x="250" y="127.2">1</text>
<text x="250" y="130.7">2</text>
<text x="305.4" y="127.2">1</text>
<text x="305.4" y="130.7">2</text>
<text x="334.7" y="127.2">1</text>
<text x="334.7" y="130.7">2</text>
<text x="51.4" y="134.2">3</text>
<text x="51.4" y="137.8">4</text>
<text x="80.7" y="134.2">3</text>
<text x="80.7" y="137.8">4</text>
<text x="136" y="134.2">3</text>
<text x="136" y="137.8">4</text>
<text x="165.3" y="134.2">3</text>
<text x="165.3" y="137.8">4</text>
<text x="220.7" y="134.2">3</text>
<text x="220.7" y="137.8">4</text>
<text x="250" y="134.2">3</text>
<text x="250" y="137.8">4</text>
<text x="305.4" y="134.2">3</text>
<text x="305.4" y="137.8">4</text>
<text x="334.7" y="134.2">3</text>
<text x="334.7" y="137.8">4</text>
<text x="51.4" y="141.3">5</text>
<text x="80.7" y="141.3">5</text>
<text x="136" y="141.3">5</text>
<text x="165.3" y="141.3">5</text>
<text x="220.7" y="141.3">5</text>
<text x="250" y="141.3">5</text>
<text x="305.4" y="141.3">5</text>
<text x="334.7" y="141.3">5</text>
<text x="51.4" y="144.8">6</text>
<text x="51.4" y="148.3">7</text>
<text x="80.7" y="144.8">6</text>
<text x="80.7" y="148.3">7</text>
<text x="136" y="144.8">6</text>
<text x="136" y="148.3">7</text>
<text x="165.3" y="144.8">6</text>
<text x="165.3" y="148.3">7</text>
<text x="220.7" y="144.8">6</text>
<text x="220.7" y="148.3">7</text>
<text x="250" y="144.8">6</text>
<text x="250" y="148.3">7</text>
<text x="305.4" y="144.8">6</text>
<text x="305.4" y="148.3">7</text>
<text x="334.7" y="144.8">6</text>
<text x="334.7" y="148.3">7</text>
<text x="51.4" y="151.9">8</text>
<text x="51.4" y="155.4">9</text>
<text x="80.7" y="151.9">8</text>
<text x="80.7" y="155.4">9</text>
<text x="136" y="151.9">8</text>
<text x="136" y="155.4">9</text>
<text x="165.3" y="151.9">8</text>
<text x="165.3" y="155.4">9</text>
<text x="220.7" y="151.9">8</text>
<text x="220.7" y="155.4">9</text>
<text x="250" y="151.9">8</text>
<text x="250" y="155.4">9</text>
<text x="305.4" y="151.9">8</text>
<text x="305.4" y="155.4">9</text>
<text x="334.7" y="151.9">8</text>
<text x="334.7" y="155.4">9</text>
<text x="49.3" y="158.9">10</text>
<text x="80.7" y="158.9">10</text>
<text x="134" y="158.9">10</text>
<text x="165.3" y="158.9">10</text>
<text x="218.7" y="158.9">10</text>
<text x="250" y="158.9">10</text>
<text x="303.3" y="158.9">10</text>
<text x="334.7" y="158.9">10</text>
<text x="51.4" y="176.6">1</text>
<text x="80.7" y="176.6">1</text>
<text x="136" y="176.6">1</text>
<text x="165.3" y="176.6">1</text>
<text x="220.7" y="176.6">1</text>
<text x="250" y="176.6">1</text>
<text x="305.4" y="176.6">1</text>
<text x="334.7" y="176.6">1</text>
<text x="51.4" y="180.1">2</text>
<text x="51.4" y="183.6">3</text>
<text x="80.7" y="180.1">2</text>
<text x="80.7" y="183.6">3</text>
<text x="136" y="180.1">2</text>
<text x="136" y="183.6">3</text>
<text x="165.3" y="180.1">2</text>
<text x="165.3" y="183.6">3</text>
<text x="220.7" y="180.1">2</text>
<text x="220.7" y="183.6">3</text>
<text x="250" y="180.1">2</text>
<text x="250" y="183.6">3</text>
<text x="305.4" y="180.1">2</text>
<text x="305.4" y="183.6">3</text>
<text x="334.7" y="180.1">2</text>
<text x="334.7" y="183.6">3</text>
<text x="51.4" y="187.1">4</text>
<text x="51.4" y="190.7">5</text>
<text x="80.7" y="187.1">4</text>
<text x="80.7" y="190.7">5</text>
<text x="136" y="187.1">4</text>
<text x="136" y="190.7">5</text>
<text x="165.3" y="187.1">4</text>
<text x="165.3" y="190.7">5</text>
<text x="220.7" y="187.1">4</text>
<text x="220.7" y="190.7">5</text>
<text x="250" y="187.1">4</text>
<text x="250" y="190.7">5</text>
<text x="305.4" y="187.1">4</text>
<text x="305.4" y="190.7">5</text>
<text x="334.7" y="187.1">4</text>
<text x="334.7" y="190.7">5</text>
<text x="51.4" y="194.2">6</text>
<text x="51.4" y="197.7">7</text>
<text x="80.7" y="194.2">6</text>
<text x="80.7" y="197.7">7</text>
<text x="136" y="194.2">6</text>
<text x="136" y="197.7">7</text>
<text x="165.3" y="194.2">6</text>
<text x="165.3" y="197.7">7</text>
<text x="220.7" y="194.2">6</text>
<text x="220.7" y="197.7">7</text>
<text x="250" y="194.2">6</text>
<text x="250" y="197.7">7</text>
<text x="305.4" y="194.2">6</text>
<text x="305.4" y="197.7">7</text>
<text x="334.7" y="194.2">6</text>
<text x="334.7" y="197.7">7</text>
<text x="51.4" y="201.3">8</text>
<text x="80.7" y="201.3">8</text>
<text x="136" y="201.3">8</text>
<text x="165.3" y="201.3">8</text>
<text x="220.7" y="201.3">8</text>
<text x="250" y="201.3">8</text>
<text x="305.4" y="201.3">8</text>
<text x="334.7" y="201.3">8</text>
<text x="49.3" y="208.3">10</text>
<text x="51.4" y="204.8">9</text>
<text x="80.7" y="204.8">9</text>
<text x="80.7" y="208.3">10</text>
<text x="134" y="208.3">10</text>
<text x="136" y="204.8">9</text>
<text x="165.3" y="204.8">9</text>
<text x="165.3" y="208.3">10</text>
<text x="218.7" y="208.3">10</text>
<text x="220.7" y="204.8">9</text>
<text x="250" y="204.8">9</text>
<text x="250" y="208.3">10</text>
<text x="303.3" y="208.3">10</text>
<text x="305.4" y="204.8">9</text>
<text x="334.7" y="204.8">9</text>
<text x="334.7" y="208.3">10</text>
</g>
</svg>
